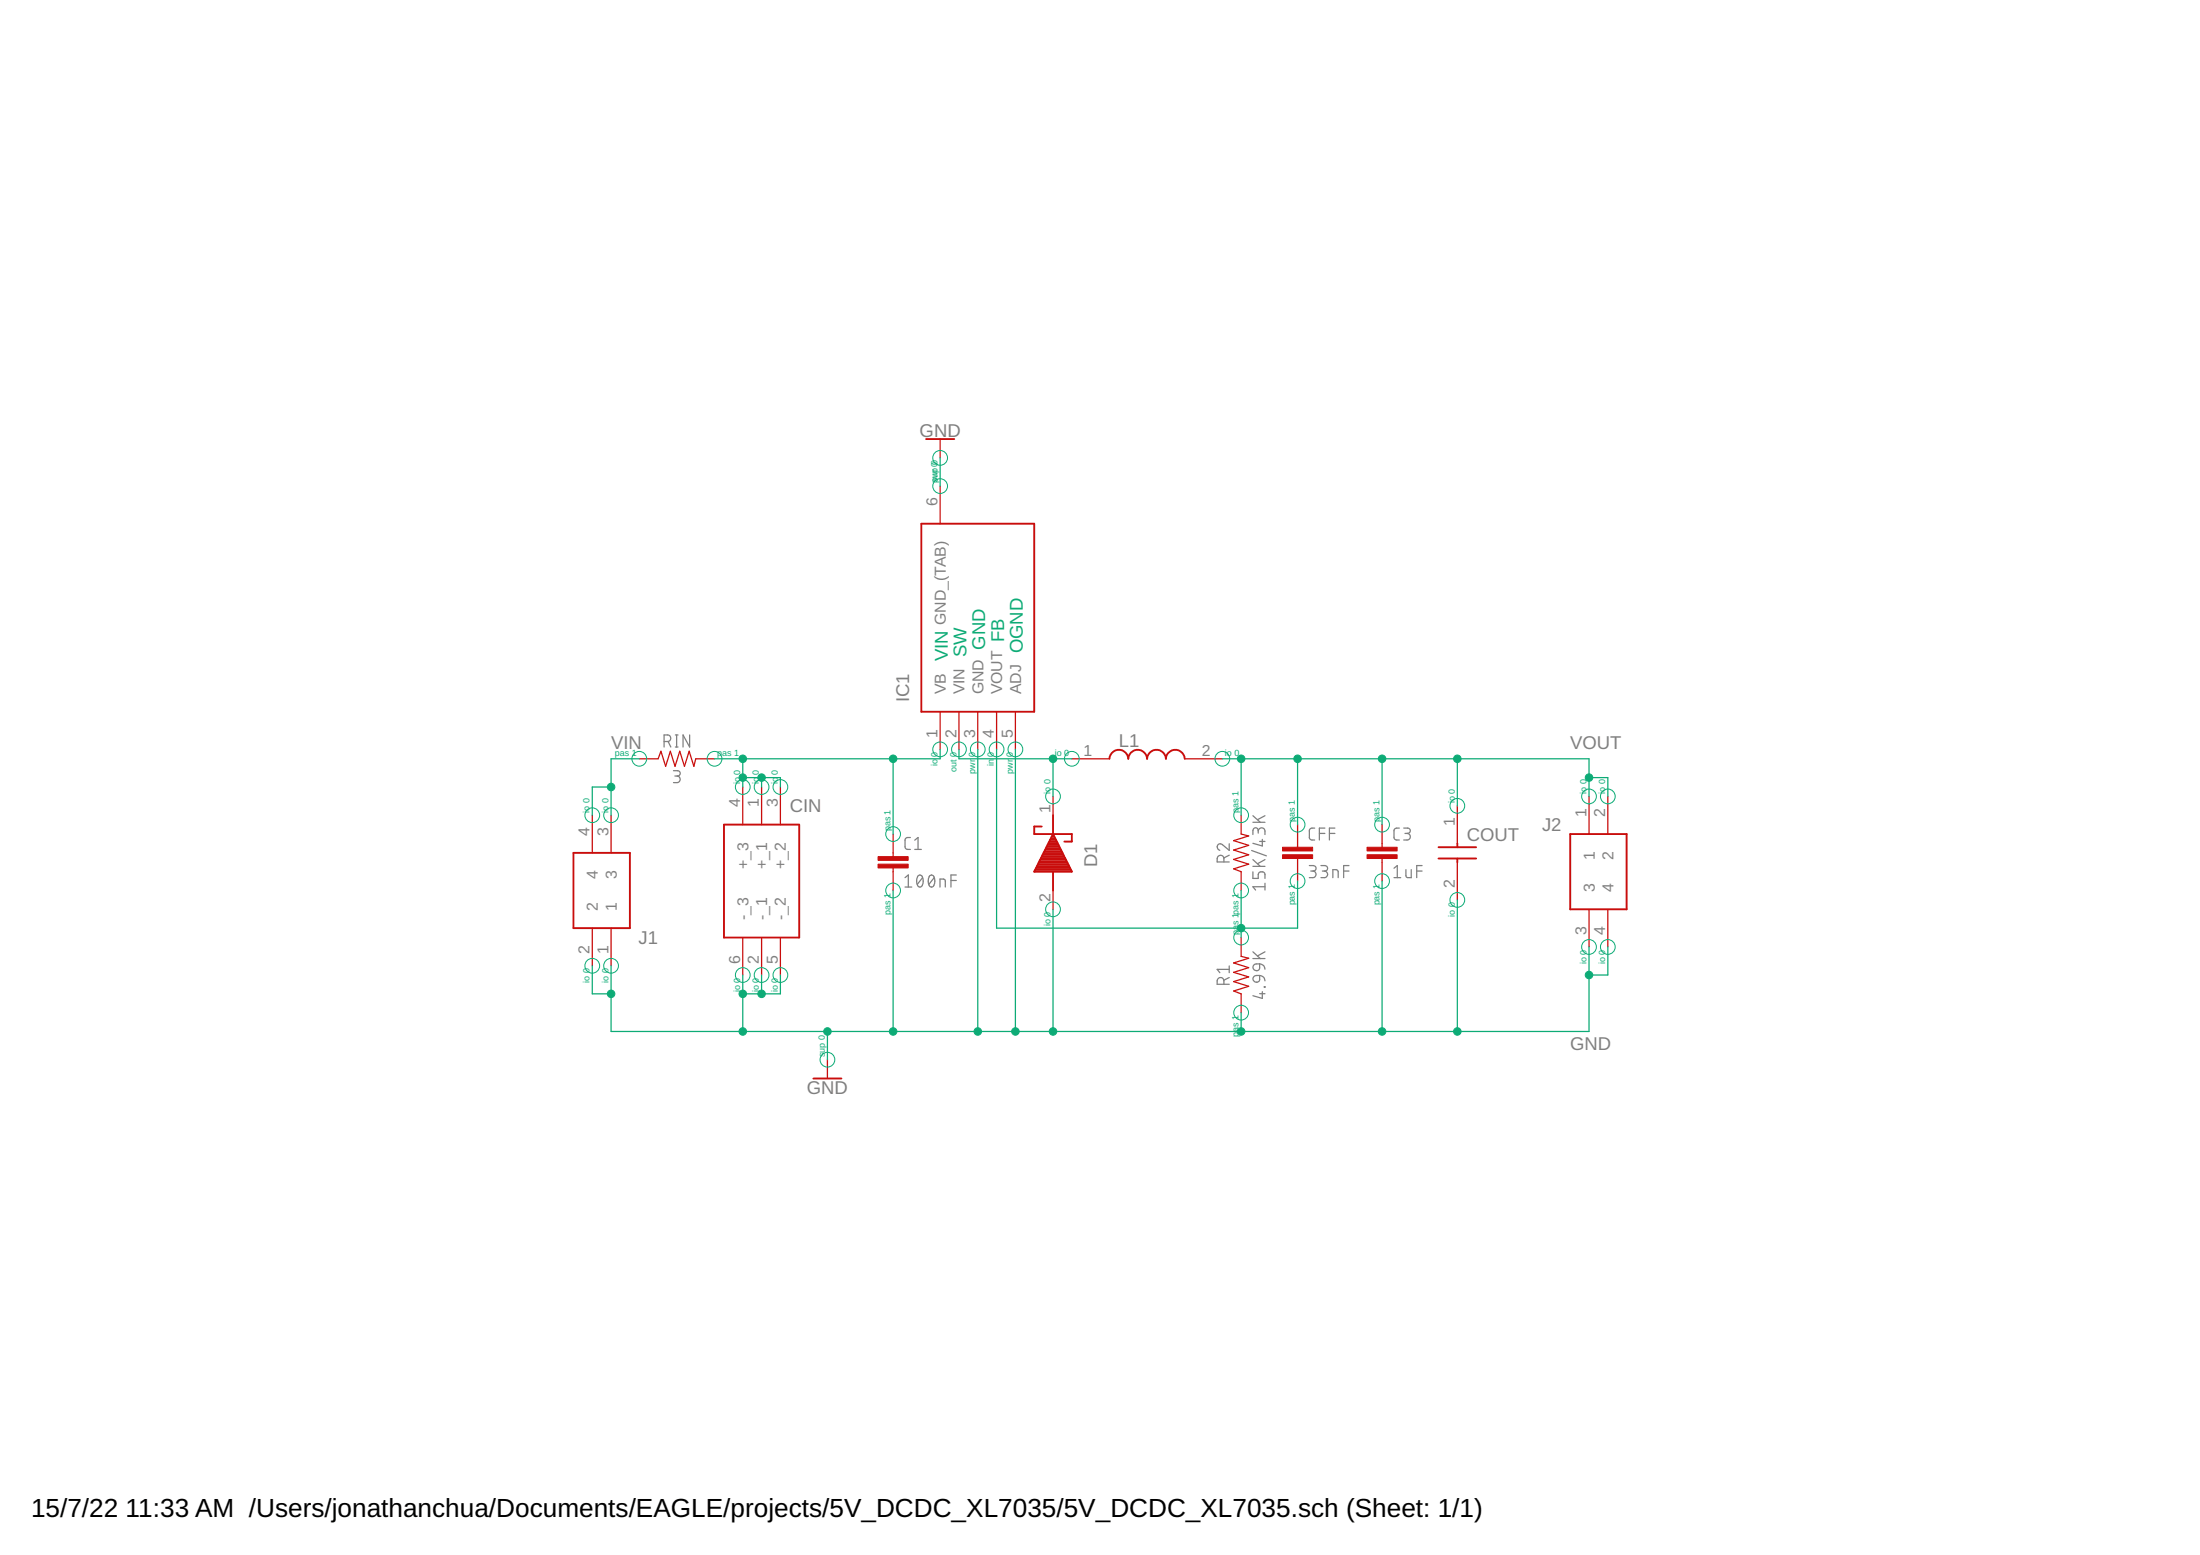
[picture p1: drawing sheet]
<svg xmlns="http://www.w3.org/2000/svg" width="297mm" height="210mm" viewBox="0 0 297 210" stroke-linecap="round" stroke-linejoin="round" font-family="sans-serif">
<g fill="none" stroke="#808080" stroke-width=".17">
<path d="M91.2 99.2h.3M91.4 99.2v1.6M93.1 99.2v1.6l-.9-1.6v1.6M89.7 100.1h.4a.44 .44 0 0 0 .5-.4 .44 .44 0 0 0-.5-.5h-.4v1.6M90.2 100.1l.4 .7M90.9 104h.6a.36 .36 0 0 1 .3 .4 .36 .36 0 0 1-.3 .4h-.4M91.2 100.8h.3M91.4 104.8a.44 .44 0 0 1 .4 .4 .44 .44 0 0 1-.4 .4h-.5M122.2 118.5l.4-.4v1.6M122.2 119.7h.9M122.9 113.1h-.3a.36 .36 0 0 0-.4 .3v.9a.36 .36 0 0 0 .4 .4h.3M123.5 114.7h.9"/>
<path d="M123.5 113.4l.5-.3v1.6M124 118.2a.34 .34 0 0 1 .5 .1 1.13 1.13 0 0 1-.2 1.4 .33 .33 0 0 1-.4-.2 1.41 1.41 0 0 1 .1-1.3zM124.6 118.5l-.8 .9M125.5 118.2a.34 .34 0 0 1 .6 .1 1.13 1.13 0 0 1-.2 1.4 .33 .33 0 0 1-.4-.2 1.41 1.41 0 0 1 0-1.3zM126.1 118.5l-.7 .9M126.9 119.7v-1h.5l.2 .1v.9M128.4 118.9h.7M129.1 118.1h-.7v1.6M165.2 116.4v-.5a.46 .46 0 0 0-.4-.5 .46 .46 0 0 0-.5 .5v.5h1.7M166 113.9v.9l-.9-.8a.44 .44 0 0 0-.7 .2 .44 .44 0 0 0 .3 .6M166 115.4l-.8 .4M169 114.8l2 .7"/>
<path d="M169.2 117.7v.9h.7v-.6a.46 .46 0 0 1 .4-.3 .46 .46 0 0 1 .5 .3v.6M169.2 116.9h1.6M169.2 116l1 .9M169.2 111h1.6M169.2 110.1l1 .9M169.9 112.2a.46 .46 0 0 1 .4-.5 .46 .46 0 0 1 .5 .5v.4M169.9 112.5v-.4a.36 .36 0 0 0-.4-.4 .36 .36 0 0 0-.3 .4v.5M170.1 113.6h.7M170.4 113.3v.9l-1.2-.4M170.8 119.2v.9M170.8 119.7h-1.6l.3 .4M170.8 116l-1 .6"/>
<path d="M170.8 110.1l-1 .5M176.8 116.8h.5a.37 .37 0 0 1 .4 .4 .37 .37 0 0 1-.4 .4h-.3M177.2 117.6a.44 .44 0 0 1 .5 .4 .44 .44 0 0 1-.5 .5h-.4M177.5 111.8h-.4a.36 .36 0 0 0-.3 .3v.9a.36 .36 0 0 0 .3 .4h.4M178.1 112.5h.8M178.4 116.8h.5a.37 .37 0 0 1 .4 .4 .37 .37 0 0 1-.4 .4h-.4M178.8 117.6a.44 .44 0 0 1 .5 .4 .44 .44 0 0 1-.5 .5h-.4M178.9 111.8h-.8v1.6M179.5 112.5h.7M180 118.5v-1.1h.4l.2 .1 .1 1M180.2 111.8h-.7v1.6M181.4 117.6h.7"/>
<path d="M182.1 116.8h-.7v1.7M188.2 118.5h.9M188.2 117.2l.5-.4v1.7M188.9 111.8h-.3a.36 .36 0 0 0-.4 .3v.9a.36 .36 0 0 0 .4 .4h.3M189.5 111.8h.6a.36 .36 0 0 1 .3 .3 .36 .36 0 0 1-.3 .4h-.4M189.8 117.4v.9l.3 .2h.4v-1.1M190 112.5a.44 .44 0 0 1 .4 .4 .44 .44 0 0 1-.4 .5h-.5M191.3 117.6h.7M192 116.8h-.7v1.7M165.2 132.9v-.5a.46 .46 0 0 0-.4-.4 .46 .46 0 0 0-.5 .4v.5h1.7M166 132l-.8 .3M166 130.9h-1.7l.4 .4"/>
<path d="M166 130.4v.9M169.2 129.4h1.6M169.2 128.5l1 .9M169.3 131.8l.3-.1h.5v.5a.46 .46 0 0 1-.7 .3 .46 .46 0 0 1-.1-.7zM169.3 130.2l.3-.1h.5v.6a.46 .46 0 0 1-.7 .3 .46 .46 0 0 1-.1-.8zM170.1 131.7a.74 .74 0 0 1 .7 .7M170.1 130.1a.74 .74 0 0 1 .7 .7M170.1 134.1h.7M170.4 133.9v.9l-1.2-.4M170.7 133.2l.1 .1zM170.8 128.5l-1 .5"/>
</g>
<g fill="none" stroke="#c90d0c" stroke-width=".25">
<path d="M125 59.3h3.8M124.4 70.7h15.2v25.4h-15.2zM77.4 115.1h7.6v10.2h-7.6zM97.7 111.3h10.2v15.3h-10.2zM139.7 117.6h5M139.8 117.4h4.8M139.9 117.2h4.6M140 116.9h4.4M140.1 116.7h4.2M140.2 116.5h3.9M140.3 116.3h3.7M140.4 116h3.5"/>
<path d="M140.6 115.8h3.2M140.7 111.6h-1.1v1h5.1v1h-1M140.7 115.6h3M140.8 115.4h2.8M140.9 115.1h2.6M141 114.9h2.4M141.1 114.7h2.1M141.2 114.5h1.9M141.3 114.3h1.7M141.5 114h1.4M141.6 113.8h1.2M141.7 113.6h1"/>
<path d="M141.8 113.4h.8M141.9 113.2h.6M142 112.9h.3M142.1 112.7h.1M142.2 110v2.6M142.2 117.7v2.5M142.2 112.6l2.5 5.1h-5.1zM149.8 102.4a1.27 1.27 0 0 1 1.3-1.2 1.27 1.27 0 0 1 1.2 1.2 1.27 1.27 0 0 1 1.3-1.2 1.27 1.27 0 0 1 1.3 1.2 1.27 1.27 0 0 1 1.2-1.2 1.27 1.27 0 0 1 1.3 1.2 1.27 1.27 0 0 1 1.3-1.2 1.27 1.27 0 0 1 1.3 1.2M194.2 114.4h5.1M194.2 115.9h5.1M196.8 113.9v.5M196.8 115.9v.5"/>
<path d="M212 112.6h7.6v10.1h-7.6zM109.8 145.6h3.8"/>
</g>
<g fill="none" stroke="#c90d0c" stroke-width=".17">
<path d="M126.9 59.3v2.5M126.9 65.6v5.1M126.9 96.1v5.1M129.5 96.1v5.1M132 96.1v5.1M134.6 96.1v5.1M137.1 96.1v5.1M80 110v5.1M82.5 110v5.1M86.3 102.4h2.6l.3-1 .7 2 .6-2 .6 2 .7-2 .6 2 .6-2 .7 2 .2-1h2.6M100.3 106.2v5.1M102.8 106.2v5.1"/>
<path d="M105.4 106.2v5.1M120.6 112.6v3M120.6 117.2v3M142.2 107.5v2.5M144.7 102.4h5.1M160 102.4h5M167.6 110v2.6l1 .2-2 .7 2 .6-2 .6 2 .7-2 .6 2 .6-2 .7 1 .4v2.5M175.2 111.3v3.1M175.2 115.9v3M186.6 111.3v3.1M186.6 115.9v3M196.8 108.8v5.1"/>
<path d="M196.8 116.4v5.1M214.5 107.5v5.1M217.1 107.5v5.1M80 125.3v5.1M82.5 125.3v5.1M100.3 126.6v5M102.8 126.6v5M105.4 126.6v5M142.2 120.2v2.5M167.6 126.6v2.5l1 .2-2 .7 2 .6-2 .7 2 .6-2 .6 2 .6-2 .7 1 .4v2.5M214.5 122.7v5.1M217.1 122.7v5.1"/>
<path d="M111.7 143v2.6"/>
</g>
<g fill="#c90d0c" stroke="#c90d0c" stroke-width=".14">
<path d="M118.6 116.6h4v.6h-4z"/>
<path d="M118.6 115.6h4v.5h-4z"/>
<path d="M173.2 115.4h4v.5h-4z"/>
<path d="M173.2 114.4h4v.5h-4z"/>
<path d="M184.6 115.4h4v.5h-4z"/>
<path d="M184.6 114.4h4v.5h-4z"/>
</g>
<g fill="none" stroke="#0dab76" stroke-width=".14">
<circle cx="126.9" cy="65.6" r=".99"/>
<circle cx="126.9" cy="61.8" r=".99"/>
<circle cx="80" cy="110" r=".99"/>
<circle cx="82.5" cy="110" r=".99"/>
<circle cx="86.3" cy="102.4" r=".99"/>
<circle cx="96.5" cy="102.4" r=".99"/>
<circle cx="100.3" cy="106.2" r=".99"/>
<circle cx="102.8" cy="106.2" r=".99"/>
<circle cx="105.4" cy="106.2" r=".99"/>
<circle cx="120.6" cy="112.6" r=".99"/>
<circle cx="126.9" cy="101.2" r=".99"/>
<circle cx="129.5" cy="101.2" r=".99"/>
<circle cx="132" cy="101.2" r=".99"/>
<circle cx="134.6" cy="101.2" r=".99"/>
<circle cx="137.1" cy="101.2" r=".99"/>
<circle cx="142.2" cy="107.5" r=".99"/>
<circle cx="144.7" cy="102.4" r=".99"/>
<circle cx="165" cy="102.4" r=".99"/>
<circle cx="167.6" cy="110" r=".99"/>
<circle cx="175.2" cy="118.9" r=".99"/>
<circle cx="175.2" cy="111.3" r=".99"/>
<circle cx="186.6" cy="118.9" r=".99"/>
<circle cx="186.6" cy="111.3" r=".99"/>
<circle cx="196.8" cy="108.8" r=".99"/>
<circle cx="214.5" cy="107.5" r=".99"/>
<circle cx="217.1" cy="107.5" r=".99"/>
<circle cx="80" cy="130.4" r=".99"/>
<circle cx="82.5" cy="130.4" r=".99"/>
<circle cx="100.3" cy="131.6" r=".99"/>
<circle cx="102.8" cy="131.6" r=".99"/>
<circle cx="105.4" cy="131.6" r=".99"/>
<circle cx="120.6" cy="120.2" r=".99"/>
<circle cx="142.2" cy="122.7" r=".99"/>
<circle cx="167.6" cy="126.6" r=".99"/>
<circle cx="167.6" cy="120.2" r=".99"/>
<circle cx="167.6" cy="136.7" r=".99"/>
<circle cx="196.8" cy="121.5" r=".99"/>
<circle cx="214.5" cy="127.8" r=".99"/>
<circle cx="217.1" cy="127.8" r=".99"/>
<circle cx="111.7" cy="143" r=".99"/>
</g>
<g fill="none" stroke="#0dab76" stroke-width=".17">
<path d="M126.9 61.8v3.8M82.5 106.2h-2.5v3.8M86.3 102.4h-3.8v7.6M100.3 102.4v3.8M100.3 105h5.1v1.2M102.8 105v1.2M120.6 102.4v10.2M126.9 101.2v1.2h-30.4M129.5 101.2v1.2h15.2M132 101.2v38M134.6 101.2v24.1h40.6v-6.4M137.1 101.2v38"/>
<path d="M142.2 102.4v5.1M165 102.4h49.5v5.1M167.6 102.4v7.6M175.2 102.4v8.9M186.6 102.4v8.9M186.6 118.9v20.3M196.8 102.4v6.4M214.5 105h2.6v2.5M80 130.4v3.8h2.5M100.3 131.6v7.6M102.8 131.6v2.6M105.4 131.6v2.6h-5.1"/>
<path d="M111.7 139.2v3.8M120.6 120.2v19M142.2 122.7v16.5M167.6 120.2v6.4M167.6 136.7v2.5M196.8 121.5v17.7M214.5 127.8v11.4h-132v-8.8M217.1 127.8v3.8h-2.6"/>
</g>
<g fill="#0dab76" stroke="#0dab76" stroke-width=".14">
<circle cx="111.7" cy="139.2" r=".51"/>
<circle cx="100.3" cy="134.2" r=".51"/>
<circle cx="102.8" cy="134.2" r=".51"/>
<circle cx="120.6" cy="139.2" r=".51"/>
<circle cx="132" cy="139.2" r=".51"/>
<circle cx="142.2" cy="139.2" r=".51"/>
<circle cx="186.6" cy="139.2" r=".51"/>
<circle cx="100.3" cy="139.2" r=".51"/>
<circle cx="196.8" cy="139.2" r=".51"/>
<circle cx="82.5" cy="134.2" r=".51"/>
<circle cx="137.1" cy="139.2" r=".51"/>
<circle cx="167.6" cy="139.2" r=".51"/>
<circle cx="214.5" cy="131.6" r=".51"/>
<circle cx="142.2" cy="102.4" r=".51"/>
<circle cx="167.6" cy="102.4" r=".51"/>
<circle cx="175.2" cy="102.4" r=".51"/>
<circle cx="186.6" cy="102.4" r=".51"/>
<circle cx="196.8" cy="102.4" r=".51"/>
<circle cx="214.5" cy="105" r=".51"/>
<circle cx="167.6" cy="125.3" r=".51"/>
<circle cx="82.5" cy="106.2" r=".51"/>
<circle cx="102.8" cy="105" r=".51"/>
<circle cx="120.6" cy="102.4" r=".51"/>
<circle cx="100.3" cy="105" r=".51"/>
<circle cx="100.3" cy="102.4" r=".51"/>
</g>
<g font-size="3.5">
<text x="4.2" y="204.7">15/7/22</text>
<text x="17" y="204.7">11:33 AM /Users/jonathanchua/Documents/EAGLE/projects/5V_DCDC_XL7035/5V_DCDC_XL7035.sch (Sheet: 1/1)</text>
</g>
<g font-size="2.5" fill="#808080">
<text x="124.2" y="59">GND</text>
<text x="122.8" y="94.8" transform="rotate(-90 122.8 94.8)">IC1</text>
<text x="82.5" y="101.2">VIN</text>
<text x="151.1" y="100.8">L1</text>
<text x="212" y="101.2">VOUT</text>
<text x="106.6" y="109.7">CIN</text>
<text x="198" y="113.5">COUT</text>
<text x="208.2" y="112.2">J2</text>
<text x="148.1" y="117" transform="rotate(-90 148.1 117)">D1</text>
<text x="86.2" y="127.4">J1</text>
<text x="212" y="141.8">GND</text>
<text x="108.9" y="147.6">GND</text>
</g>
<g font-size="2.5" fill="#0dab76">
<text x="128" y="89.2" transform="rotate(-90 128 89.2)">VIN</text>
<text x="130.5" y="88.7" transform="rotate(-90 130.5 88.7)">SW</text>
<text x="133" y="87.7" transform="rotate(-90 133 87.7)">GND</text>
<text x="135.6" y="86.7" transform="rotate(-90 135.6 86.7)">FB</text>
<text x="138.1" y="88.2" transform="rotate(-90 138.1 88.2)">OGND</text>
</g>
<g font-size="2.1" fill="#808080">
<text x="126.6" y="68.4" transform="rotate(-90 126.6 68.4)">6</text>
<text x="127.7" y="84.4" transform="rotate(-90 127.7 84.4)">GND_(TAB)</text>
<text x="127.7" y="93.7" transform="rotate(-90 127.7 93.7)">VB</text>
<text x="130.2" y="93.7" transform="rotate(-90 130.2 93.7)">VIN</text>
<text x="132.8" y="93.7" transform="rotate(-90 132.8 93.7)">GND</text>
<text x="135.3" y="93.7" transform="rotate(-90 135.3 93.7)">VOUT</text>
<text x="137.9" y="93.7" transform="rotate(-90 137.9 93.7)">ADJ</text>
<text x="126.6" y="99.6" transform="rotate(-90 126.6 99.6)">1</text>
<text x="129.1" y="99.6" transform="rotate(-90 129.1 99.6)">2</text>
<text x="131.7" y="99.6" transform="rotate(-90 131.7 99.6)">3</text>
<text x="134.2" y="99.6" transform="rotate(-90 134.2 99.6)">4</text>
<text x="136.7" y="99.6" transform="rotate(-90 136.7 99.6)">5</text>
<text x="146.3" y="102.1">1</text>
<text x="162.3" y="102.1">2</text>
<text x="79.6" y="112.8" transform="rotate(-90 79.6 112.8)">4</text>
<text x="82.2" y="112.8" transform="rotate(-90 82.2 112.8)">3</text>
<text x="99.9" y="109" transform="rotate(-90 99.9 109)">4</text>
<text x="102.5" y="109" transform="rotate(-90 102.5 109)">1</text>
<text x="105" y="109" transform="rotate(-90 105 109)">3</text>
<text x="141.8" y="109.7" transform="rotate(-90 141.8 109.7)">1</text>
<text x="196.4" y="111.5" transform="rotate(-90 196.4 111.5)">1</text>
<text x="214.2" y="110.2" transform="rotate(-90 214.2 110.2)">1</text>
<text x="216.7" y="110.2" transform="rotate(-90 216.7 110.2)">2</text>
<text x="80.7" y="118.6" transform="rotate(-90 80.7 118.6)">4</text>
<text x="83.3" y="118.6" transform="rotate(-90 83.3 118.6)">3</text>
<text x="101" y="117.3" transform="rotate(-90 101 117.3)">+_3</text>
<text x="103.6" y="117.3" transform="rotate(-90 103.6 117.3)">+_1</text>
<text x="106.1" y="117.3" transform="rotate(-90 106.1 117.3)">+_2</text>
<text x="196.4" y="119.9" transform="rotate(-90 196.4 119.9)">2</text>
<text x="215.3" y="116.1" transform="rotate(-90 215.3 116.1)">1</text>
<text x="217.8" y="116.1" transform="rotate(-90 217.8 116.1)">2</text>
<text x="80.7" y="122.9" transform="rotate(-90 80.7 122.9)">2</text>
<text x="83.3" y="122.9" transform="rotate(-90 83.3 122.9)">1</text>
<text x="101" y="124.2" transform="rotate(-90 101 124.2)">-_3</text>
<text x="103.6" y="124.2" transform="rotate(-90 103.6 124.2)">-_1</text>
<text x="106.1" y="124.2" transform="rotate(-90 106.1 124.2)">-_2</text>
<text x="141.8" y="121.7" transform="rotate(-90 141.8 121.7)">2</text>
<text x="215.3" y="120.4" transform="rotate(-90 215.3 120.4)">3</text>
<text x="217.8" y="120.4" transform="rotate(-90 217.8 120.4)">4</text>
<text x="79.6" y="128.8" transform="rotate(-90 79.6 128.8)">2</text>
<text x="82.2" y="128.8" transform="rotate(-90 82.2 128.8)">1</text>
<text x="99.9" y="130.1" transform="rotate(-90 99.9 130.1)">6</text>
<text x="102.5" y="130.1" transform="rotate(-90 102.5 130.1)">2</text>
<text x="105" y="130.1" transform="rotate(-90 105 130.1)">5</text>
<text x="214.2" y="126.3" transform="rotate(-90 214.2 126.3)">3</text>
<text x="216.7" y="126.3" transform="rotate(-90 216.7 126.3)">4</text>
</g>
<g font-size="1.2" fill="#0dab76">
<text x="126.6" y="65.3" transform="rotate(-90 126.6 65.3)">pswr 0</text>
<text x="126.6" y="64.5" transform="rotate(-90 126.6 64.5)">up0</text>
<text x="83" y="102.1">pas 1</text>
<text x="96.8" y="102.1">pas 1</text>
<text x="99.9" y="105.9" transform="rotate(-90 99.9 105.9)">io 0</text>
<text x="102.5" y="105.9" transform="rotate(-90 102.5 105.9)">io</text>
<text x="102.5" y="104.6" transform="rotate(-90 102.5 104.6)">0</text>
<text x="105" y="105.9" transform="rotate(-90 105 105.9)">io</text>
<text x="105" y="104.6" transform="rotate(-90 105 104.6)">0</text>
<text x="126.6" y="103.5" transform="rotate(-90 126.6 103.5)">io</text>
<text x="126.6" y="102.2" transform="rotate(-90 126.6 102.2)">0</text>
<text x="129.1" y="104.2" transform="rotate(-90 129.1 104.2)">out 0</text>
<text x="131.7" y="104.5" transform="rotate(-90 131.7 104.5)">pwr</text>
<text x="131.7" y="102.2" transform="rotate(-90 131.7 102.2)">0</text>
<text x="134.2" y="103.5" transform="rotate(-90 134.2 103.5)">in</text>
<text x="134.2" y="102.2" transform="rotate(-90 134.2 102.2)">0</text>
<text x="136.7" y="104.5" transform="rotate(-90 136.7 104.5)">pwr</text>
<text x="136.7" y="102.2" transform="rotate(-90 136.7 102.2)">0</text>
<text x="141.8" y="107.2" transform="rotate(-90 141.8 107.2)">io 0</text>
<text x="142.4" y="102.1">io 0</text>
<text x="165.4" y="102.1">io 0</text>
<text x="214.2" y="107.2" transform="rotate(-90 214.2 107.2)">io 0</text>
<text x="216.7" y="107.2" transform="rotate(-90 216.7 107.2)">io 0</text>
<text x="79.6" y="109.7" transform="rotate(-90 79.6 109.7)">io 0</text>
<text x="82.2" y="109.7" transform="rotate(-90 82.2 109.7)">io 0</text>
<text x="120.2" y="112.2" transform="rotate(-90 120.2 112.2)">pas 1</text>
<text x="167.2" y="109.7" transform="rotate(-90 167.2 109.7)">pas 1</text>
<text x="174.8" y="111" transform="rotate(-90 174.8 111)">pas 1</text>
<text x="186.3" y="111" transform="rotate(-90 186.3 111)">pas 1</text>
<text x="196.4" y="108.4" transform="rotate(-90 196.4 108.4)">io 0</text>
<text x="120.2" y="123.5" transform="rotate(-90 120.2 123.5)">pas 1</text>
<text x="141.8" y="125" transform="rotate(-90 141.8 125)">io 0</text>
<text x="174.8" y="122.2" transform="rotate(-90 174.8 122.2)">pas 1</text>
<text x="186.3" y="122.2" transform="rotate(-90 186.3 122.2)">pas 1</text>
<text x="196.4" y="123.8" transform="rotate(-90 196.4 123.8)">io 0</text>
<text x="167.2" y="126.2" transform="rotate(-90 167.2 126.2)">pas 1pas 1</text>
<text x="214.2" y="130.1" transform="rotate(-90 214.2 130.1)">io 0</text>
<text x="216.7" y="130.1" transform="rotate(-90 216.7 130.1)">io 0</text>
<text x="79.6" y="132.7" transform="rotate(-90 79.6 132.7)">io 0</text>
<text x="82.2" y="132.7" transform="rotate(-90 82.2 132.7)">io 0</text>
<text x="99.9" y="133.9" transform="rotate(-90 99.9 133.9)">io 0</text>
<text x="102.5" y="133.9" transform="rotate(-90 102.5 133.9)">io 0</text>
<text x="105" y="133.9" transform="rotate(-90 105 133.9)">io 0</text>
<text x="111.4" y="142.7" transform="rotate(-90 111.4 142.7)">sup 0</text>
<text x="167.2" y="140" transform="rotate(-90 167.2 140)">pas 1</text>
</g>
</svg>
